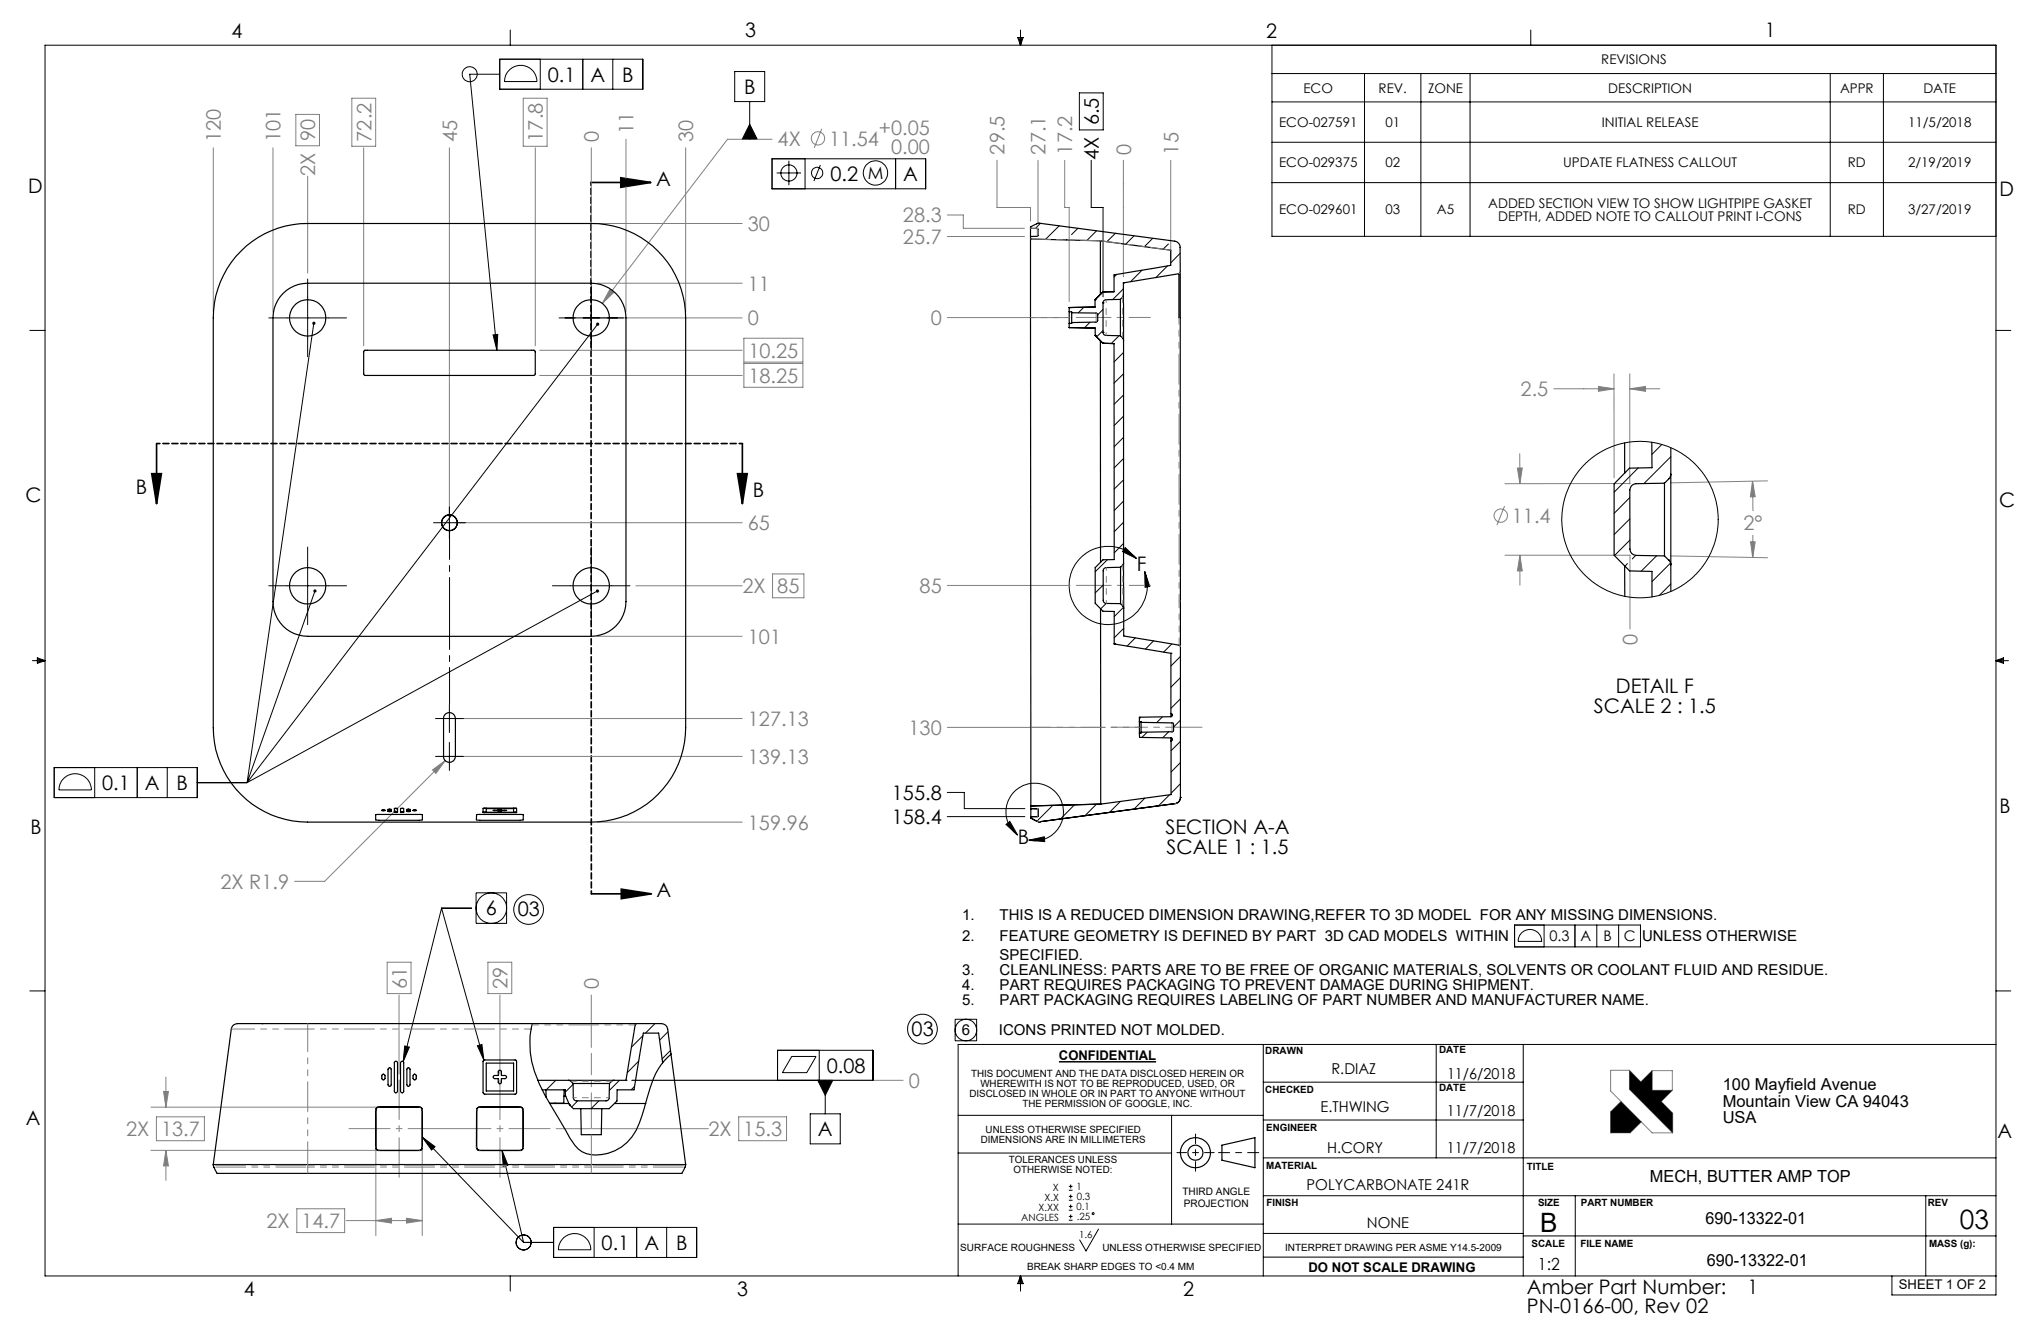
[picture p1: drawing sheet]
<svg xmlns="http://www.w3.org/2000/svg" width="432mm" height="279mm" viewBox="0 0 432 279" stroke-linecap="round" stroke-linejoin="round" font-family="sans-serif">
<g fill="none" stroke="#000" stroke-width=".25">
<path d="M258.5 242.2l7-1.6v6.4l-7-1.6z"/>
<circle cx="252.9" cy="243.8" r="1.59"/>
<circle cx="252.9" cy="243.8" r="3.2"/>
</g>
<path d="M257.8 243.8h8.5" fill="none" stroke="#000" stroke-width=".21" stroke-dasharray="15.2 1.3 1.3 1.3" stroke-dashoffset="12.9"/>
<path d="M252.9 239.9v7.8M249 243.8h7.9" fill="none" stroke="#000" stroke-width=".21" stroke-dasharray="15.2 1.3 1.3 1.3" stroke-dashoffset="13.2"/>
<g fill="none" stroke="#000" stroke-width=".21">
<path d="M105.7 15.7h-6.3l5.7 58.4M105.7 12.5h30.3v6.4h-30.3zM107.9 14.7a3.4 3.4 0 0 1 3.7-.6 3.4 3.4 0 0 1 2 3.2h-6.9l.1-.3a3.3 3.3 0 0 1 1.1-2.3zM107.9 6.3v3.3M114.3 12.5v6.4M123.3 12.5v6.4M129.6 12.5v6.4M155.4 15.1h6.4v6.4h-6.4zM215.3 7.9h1.2l-.6 1.7zM215.6 7.9l.3 1.7M215.9 6.3v3.3M216.2 7.9l-.3 1.7"/>
<path d="M228.4 19.6h5v7.9h-5zM269.1 9.6v40.4h153.2M269.1 15.6h153.2M288.7 15.6v34.4M300.6 15.6v34.4M311 15.6v34.4M323.9 6.3v3.3M387.2 15.6v34.4M398.5 15.6v34.4M158.6 21.5v8M158.6 26.3l1.6 3.2h-3.2zM163.3 33.6h32.5v6.3h-32.5z"/>
<path d="M164.3 36.6h5.2M166.9 34v5.2M170.3 33.6v6.3M173.6 34.9l-1.4 3.4M189.5 33.6v6.3M230.9 33.9v10h2.5v18.9M269.1 30.1h153.2M269.1 38.6h153.2M269.1 21.6h153.2M65.1 59v16.5M6.3 69.9h3.2M56.9 67.2h16.4"/>
<path d="M66.4 68.4l-14.1 97.1M104.3 70.8l1-.1-.2 3.4zM118.3 67.2h13.6M125.1 60.4v13.6M126.4 68.6l-74.1 96.9M422.3 69.9h3.1M65.1 115.7v16.4M91.7 110.6h6.8M95.1 107.2v6.7M125.1 115.7v16.4M238.1 115.8l2.4 2.3-3-1.4zM240.5 118.1a8.3 8.3 0 0 0-13.6 2.4 8.3 8.3 0 0 0 7.3 11.6 8.3 8.3 0 0 0 8-11.2"/>
<path d="M6.8 139.7h2.7M7.9 139.1l1.6 .6-1.6 .6zM7.9 139.4l1.6 .3M9.5 139.7l-1.6 .3M56.9 123.9h16.4M66.6 125l-14.3 40.5M116.9 123.9h16.4M126.4 125l-74.1 40.5M242.2 120.9l1 3.1-.9 .2zM422.3 139.7h2.6M422.3 139.7l1.6 .3M422.3 139.7l1.6-.6v1.2z"/>
<path d="M423.9 139.4l-1.6 .3M92.1 152h5.9M92.1 160h5.9M95.1 149v5.9M95.1 157v5.9M11.5 162.3h30.2v6.4h-30.2zM13.6 164.5a3.4 3.4 0 0 1 3.7-.6 3.4 3.4 0 0 1 2 3.2h-6.8v-.3a3.7 3.7 0 0 1 1.1-2.3zM20 162.3v6.4M29 162.3v6.4M35.4 162.3v6.4M41.7 165.5h10.6M200.4 167.6h3.6v3.4h12.8"/>
<path d="M200.4 172.7h16.4M212.8 174.4l.8-.7 1.7 2.9zM215.3 176.6a6.1 6.1 0 0 1 .4-10 6.1 6.1 0 0 1 9.2 4.1 6.1 6.1 0 0 1-7.2 7M217.7 177.7l3.2-.7 .1 1zM93.4 192.1h6.4M93.4 192.1l-8.1 32.4M93.4 192.1l9 32.1M100.7 188.8h6.5v6.5h-6.5zM320.4 195.7h26.7v4.6h-26.7zM321.9 197.3a2.52 2.52 0 0 1 2.8-.5 2.52 2.52 0 0 1 1.5 2.3h-5v-.2a2.39 2.39 0 0 1 .7-1.6zM326.7 195.7v4.6M333.2 195.7v4.6"/>
<path d="M337.8 195.7v4.6M342.4 195.7v4.6M6.3 209.6h3.2M202.1 215.6h4.5v4.5h-4.5zM422.3 209.6h3.1M85.6 221.2l1 .3-1.3 3zM101 221.2l1-.3 .4 3.3zM133.7 228.5h50.9v-6.4h-20.1v6.4M167.5 223.4h5.1l-1.9 3.5h-5.2zM171.4 235.6h6.4v6.3h-6.4zM173 228.5h3.2l-1.6 3.2zM173.3 222.1v6.4"/>
<path d="M174.6 228.5v7.1M202.7 235.9h64.6M247.9 235.9v23M267.3 236.9h55M267.3 228.9h55M267.3 220.9v49M303.8 220.9v24M322.3 220.9v49M422.3 220.9h-219.6v49M89.4 240.5l21.4 22.3M89.4 240.5l2.6 2-.7 .7zM106.2 243.3l4.6 19.5"/>
<path d="M106.2 243.3l1.3 3.2-1 .2zM117.1 259.6h30.3v6.4h-30.3zM125.7 259.6v6.4M134.7 259.6v6.4M141 259.6v6.4M202.7 243.9h45.2M202.7 258.9h64.6M226.1 251.7h.8M226.1 250.9h.8M226.1 253.9h.8M226.1 253h.8M226.1 256h.8"/>
<path d="M226.1 255.2h.8M226.1 258.1h.8M226.1 257.3h.8M226.5 250.5v.9M226.5 252.7v.8M226.5 254.8v.8M226.5 256.9v.8M232.4 260l-2.6 4.6-1.4-2.3M267.3 252.9h155M267.3 244.9h155M333.3 252.9v17M407.4 252.9v17"/>
<path d="M107.9 269.9v3.2M110.8 262.8h6.3M119.3 261.8a3.4 3.4 0 0 1 3.7-.6 3.4 3.4 0 0 1 2 3.1h-6.9a3.6 3.6 0 0 1 1.2-2.5zM215.9 269.9v3.2M215.9 269.9l.6 1.6h-1.2zM215.9 269.9l-.3 1.6M215.9 269.9l.3 1.6M267.3 260.9h55M267.3 265.9h55M322.3 261.4h100M400.3 269.9v4h22v-264.3h-412.8v260.3h412.8"/>
<circle cx="99.4" cy="15.7" r="1.59"/>
<circle cx="166.9" cy="36.6" r="1.72"/>
<circle cx="172.9" cy="36.6" r="1.2"/>
<circle cx="185.2" cy="36.6" r="2.57"/>
<circle cx="103.9" cy="192.1" r="3.2"/>
<circle cx="111.9" cy="192.4" r="3.1"/>
<circle cx="195.1" cy="217.7" r="3.1"/>
<circle cx="204.4" cy="217.9" r="2.27"/>
<circle cx="231.3" cy="256.7" r=".19"/>
<circle cx="110.8" cy="262.8" r="1.59"/>
</g>
<g fill="none" stroke="#808080" stroke-width=".21">
<path d="M45.1 31.3v34.7M57.7 31.3v34.7M62.6 24.2h5v6.6h-5zM65.1 37.3v20.4M74.4 20.8h5.1v10.1h-5.1zM76.9 31.3v41.8M95.1 31.3v78M110.7 20.8h5v10.1h-5zM113.2 31.3v41.8M125.1 31.3v27.9M132.4 29.5v36.5M145.1 31.3v34.7"/>
<path d="M163.3 29.5h-9.4l-26.5 34.7M173.8 27.2l-1.5 4.1M210.9 33.9v10h7.1v2.8M219.6 33.9v13.3M225.2 33.9v10h1v19.9M237.7 33.9v24.7M247.7 33.9v21M126.4 59.9h30.6M126.4 47.3h30.6M200.4 45.5h3.4v2.8h12.9M200.4 50h16.3M114.2 74.1h42.8"/>
<path d="M114.2 79.4h42.8M126.4 67.2h30.6M129 61.2l.8 .7-2.4 2.3zM157.4 71.5h12.5v5.1h-12.5zM157.4 76.9h12.5v5h-12.5zM200.4 67.2h26M341.5 79.1v22M344.8 79.1v23.3M321 99h1.1l-.5 3.3zM321.5 96l.1 6.3M328.7 82.2h12.8M338.2 81.7l3.3 .5-3.3 .6z"/>
<path d="M344.8 82.2l3.3-.5v1.1zM344.8 82.2h6.4M96.3 110.6h60.7M318.3 107l-1.6 4.1M318.4 117.4h26.5M321.6 117.4l.5 3.4h-1.1zM321.6 117.4v6.4M344.8 102.3h-26.4M344.8 117.4v15.6M353.4 117.6l20.5 .4M370.3 114.6h1l-.5 3.3zM370.8 101.8l.5 3.3h-1z"/>
<path d="M370.8 101.8l.1 6.3M370.8 113.1v4.8M373.9 101.7l-20.5 .4M126.4 134.6h30.6M134.5 123.9h22.5M163.4 121.4h6.7v5h-6.7zM200.4 123.8h26M96.3 152h60.7M96.3 160h60.7M200.4 153.8h33.4M91.5 162.8l2.7-1.9-2 2.7zM94.2 160.9l-25.5 25.5h-6.4"/>
<path d="M126.4 173.9h30.6M81.9 203.5h5.1v6.6h-5.1zM84.4 210.5v16.7M103.2 203.5h5.1v6.6h-5.1zM105.8 210.5v16.7M125.1 210.5v11M31.9 234.2h48.3M33.1 236.2h10.2v5.1h-10.2zM34.6 230.9h1l-.5 3.3zM35.1 227.8v6.4M79.5 236.1v25.2M89.3 236.1v25.2"/>
<path d="M117.7 238.7h32.2M133.7 228.5h57.4M156.3 236.2h10.1v5.1h-10.1zM342.9 233l-2.2 2.2v4.4h4.2l2.3-2.3M344.7 226.4h-4v4.4l8.8 8.8h4.4M344.7 226.4v4l9.2 9.2M344.7 226.4l2.4 2.4 2.4-2.4M349.5 226.4h4.3v4.2M349.5 226.4v4.2h4.3M353.8 230.6l-2.4 2.4 2.5 2.4v4.2M31.9 243.3h48.5M35.1 243.3l.5 3.3h-1z"/>
<path d="M35.1 243.3v6.4M62.8 255.7h10.1v5h-10.1zM73.3 258.2h16M79.5 258.2l3.3-.5v1zM86 257.7l3.3 .5-3.3 .5z"/>
<circle cx="173" cy="29.3" r="1.41"/>
<circle cx="317.5" cy="109.1" r="1.41"/>
</g>
<path d="M340.7 235.2v4.4h4.2l2.3-2.3-4.3-4.3zM344.7 226.4v4l9.2 9.2v-4.2l-2.5-2.4 2.4-2.4h-4.3v-4.2l-2.4 2.4z" fill-rule="evenodd" fill="#000"/>
<path d="M224 224.6h20.6" fill="none" stroke="#000" stroke-width=".32"/>
<path d="M125 38.6h12.7M131.3 37.6l6.4 1-6.4 1zM33.1 93.8v12.7M157.1 93.8v12.7M32.1 100.2h2l-1 6.3zM156 100.2h2.1l-1 6.3zM125.1 189.1h12.7M131.4 188.1l6.4 1-6.4 1z" fill="none" stroke="#000" stroke-width=".35"/>
<path d="M125 38.6l.1 150.5" fill="none" stroke="#000" stroke-width=".35" stroke-dasharray="1.3 .6" stroke-dashoffset=".7"/>
<path d="M157.1 93.8h-124" fill="none" stroke="#000" stroke-width=".35" stroke-dasharray="1.3 .6" stroke-dashoffset=".6"/>
<path d="M227.7 67.1h15.7M227.7 123.8h15.7M125.1 238.5v-15.7" fill="none" stroke="#808080" stroke-width=".21" stroke-dasharray="15.2 1.3 1.3 1.3" stroke-dashoffset="7.9"/>
<path d="M105.8 228.4v20.6M84.4 249v-20.6" fill="none" stroke="#808080" stroke-width=".21" stroke-dasharray="15.2 1.3 1.3 1.3" stroke-dashoffset="6.9"/>
<path d="M73.8 238.7h21.3M116.4 238.7h-21.2" fill="none" stroke="#808080" stroke-width=".21" stroke-dasharray="15.2 1.3 1.3 1.3" stroke-dashoffset="6.5"/>
<path d="M254.3 153.8h-19.2" fill="none" stroke="#808080" stroke-width=".21" stroke-dasharray="15.2 1.3 1.3 1.3" stroke-dashoffset="7.5"/>
<path d="M95.1 110.6v38.4" fill="none" stroke="#000" stroke-width=".21" stroke-dasharray="15.2 1.3 1.3 1.3" stroke-dashoffset="7.5"/>
<g fill="#000">
<path d="M131.3 37.6l6.4 1-6.4 1zM131.4 188.1l6.4 1-6.4 1z"/>
<path d="M156 100.2h2.1l-1 6.3zM32.1 100.2h2l-1 6.3z"/>
<path d="M217.7 177.7l3.2-.7 .1 1zM212.8 174.4l.8-.7 1.7 2.9zM238.1 115.8l2.4 2.3-3-1.4zM242.2 120.9l1 3.1-.9 .2z"/>
<path d="M85.6 221.2l1 .3-1.3 3zM101 221.2l1-.3 .4 3.3z"/>
</g>
<path d="M129 61.2l-1.6 3 2.4-2.3zM91.5 162.8l.7 .8 2-2.7zM79.5 258.2l3.3-.5v1zM86 257.7l3.3 .5-3.3 .5zM34.6 230.9h1l-.5 3.3zM35.1 243.3l.5 3.3h-1z" fill="#808080"/>
<path d="M126.2 68.3a.34 .34 0 0 0 0 .5 .34 .34 0 0 0 .5 0 .34 .34 0 0 0-.1-.5l-.2 .3 .2-.3zM66.2 68.1a.33 .33 0 0 0 0 .5 .33 .33 0 0 0 .5-.1 .33 .33 0 0 0-.2-.4l-.1 .3 .1-.3zM126.1 124.8a.34 .34 0 0 0 .3 .5 .34 .34 0 0 0 .3-.5l-.3 .2 .3-.2a.33 .33 0 0 0-.6 0zM66.4 124.8a.34 .34 0 0 0 0 .5 .34 .34 0 0 0 .5-.2 .34 .34 0 0 0-.2-.4l-.1 .3 .1-.3zM104.3 70.8l1-.1-.2 3.4zM158.6 26.3l1.6 3.2h-3.2zM106.2 243.3l1.3 3.2-1 .2zM89.4 240.5l2.6 2-.7 .7zM173 228.5l1.6 3.2 1.6-3.2z" fill="#000"/>
<path d="M370.3 114.6h1l-.5 3.3zM370.8 101.8l.5 3.3h-1zM321 99h1.1l-.5 3.3zM321.6 117.4l.5 3.4h-1.1zM344.8 82.2l3.3-.5v1.1zM338.2 81.7l3.3 .5-3.3 .6z" fill="#808080"/>
<g fill="none" stroke="#000" stroke-width=".25">
<path d="M51 53.1a19.8 19.8 0 0 1 14.1-5.8h60a20 20 0 0 1 20 19.9v86.7a20 20 0 0 1-20 20h-60a20 20 0 0 1-20-20v-86.7a19.8 19.8 0 0 1 5.9-14.1zM218 48.3l1.6 .1v1.5l-1.6 .1M218 48.3v-.3l1.4-.7 .5-.1 28.6 3.8a1.27 1.27 0 0 1 1.2 1.3v5.3l-.3 .3M218 50.6h.1M218 48.3h.1M218 50.6l.1 119.9M218 48.3v1.7M218 50.6l14.8 .3M218 50v.6M232.8 50.9l14.9 2v3.2l-12 2v3.6h-2.4M232.8 50.9h.1M232.8 50.9v11.4"/>
<path d="M237.7 59.8h.1M237.7 59.8v2.6M249.4 57.9v9.3h.3M249.4 57.9l-11.7 1.9M249.7 57.6v9.6M59.9 62.1a7.3 7.3 0 0 1 5.2-2.2h60a7.3 7.3 0 0 1 7.3 7.3v60a7.3 7.3 0 0 1-7.3 7.4h-60a7.3 7.3 0 0 1-7.4-7.4v-60a7.3 7.3 0 0 1 2.2-5.1zM77 74.2l36-.1 .2 .3v4.7l-.2 .3h-35.8l-.3-.3zM226.2 69.3l5.5 .1M226.2 65.1h.1M226.2 69.3h.1M226.2 65.9v2.5M226.2 65.9l.5 .1v.1"/>
<path d="M226.2 65.1v.8M226.2 68.4v.9M226.7 66.1l5.2 .1 .3 .3v1.3l-.2 .3-5.3 .1M226.7 66.1v2.1M226.7 68.2v.2h-.5M231.7 64.9l-5.5 .2M231.7 63.4h.1M231.7 63.4v1.5M231.7 70.9h.1M231.7 70.9l1.6 1.7M231.7 69.4v1.5M232.8 72.1v46.8"/>
<path d="M233.3 61.7l-1.6 1.7M233.3 61.7h.1M233.3 72.6h.1M233.3 72.6l2.4 .1v45.7h-2.3l-1.7 1.7v7.5l1.7 1.7h2.3v6.9M233.4 70.3a.6 .6 0 0 0 .6 .6l3 .1M233.4 64.1h.1M233.4 70.3h.1M233.4 64.1v6.2M237 63.3l-3.2 .1-.3 .3-.1 .4M237 71l.5 .5M237 63.3v7.7M237.5 71.5l.2 .5"/>
<path d="M237.5 71.4v.1M237.7 62.4l-.2 .5-.5 .4M237.7 62.4v9.6M237.7 72v47.1M249.7 67.2v69.5M343.7 93.7v6.3M349.5 93.6v5.3l-4.8 .1-3.2 3.3v15.1l3.3 3.4 4.7 .1v5.4M353.5 94.7v5.6M237.1 120l-3.1 .1-.4 .1-.2 .3v6.7l.6 .4 3.1 .1M237.1 120v7.7M237.7 119.1l-.2 .4-.4 .5M237.7 119.1v9.5"/>
<path d="M343.7 119.7v6.4M352.1 102.2l-6 .1a1.36 1.36 0 0 0-1.3 1.3v12.5a1.32 1.32 0 0 0 1.3 1.4l6 .1M352.1 102.2v15.4M352.1 117.6l1 .9M353.1 118.5l.4 .7v.3M353.1 118.4v.1M353.5 100.3a2.47 2.47 0 0 1-1.4 1.9M353.5 100.3v19.2M353.5 119.5v5.6M232.8 128.8l.1 41.3M235.7 136.1h.1M235.7 136.2h.1"/>
<path d="M235.7 136.2l12 2M237.1 127.7l.4 .5M237.5 128.2l.2 .4M237.5 128.1v.1M237.7 128.6v5.9l11.7 2 .3 .3v31.9M247.7 138.2h.1M247.7 138.2v12.7M94.1 151.2a1.27 1.27 0 0 1 1.4-.4 1.27 1.27 0 0 1 .8 1.2v8a1.25 1.25 0 0 1-1.2 1.3 1.25 1.25 0 0 1-1.3-1.3v-8zM241.1 155.1v.9l6.6 .1M241.1 152.6v2.5M241.1 152.6h.3v.2M241.4 152.8l6.5 .1"/>
<path d="M241.4 152.8v2.1M241.4 154.9v.1l-.3 .1M247.7 156.1a.34 .34 0 0 1 .3 .3 .34 .34 0 0 1-.2 .3M247.7 151.6l-6.6 .1v.9M247.7 150.9l.3 .2a.34 .34 0 0 1-.3 .5M247.7 156.1l.1 .6M247.7 150.9v.7M247.8 156.7v11.4l-14.9 2M247.9 154.8l-6.5 .1M247.9 152.9l.4 .3v1.2l-.4 .4M247.9 154.8h.1M247.9 152.9h.1"/>
<path d="M79.5 172.3h9.6h.3v1.1l-9.8 .1-.1-.1zM80.8 171.3l.7 .1-.6 .1zM80.9 171.3h.2M81.1 171.3h.2M82.1 171.5h.7M82.1 171.2h.7v.4h-.7zM83.4 171h.7v.8h-.7zM83.4 171.7h.7M84.7 171h.7v.8h-.7zM84.7 171.7h.7M86.1 171.2h.6v.4h-.6zM86.1 171.5h.6"/>
<path d="M87.4 171.4h.7zM87.5 171.3h.2M87.7 171.3h.2M100.9 172.3h9.6h.2v1.1l-9.7 .1-.2-.1zM102.2 171l6.9-.1 .2 .1v.9h-7.1zM102.2 171.7h7.1M102.9 170.9v.9M102.9 171h5.8M105.4 171.4h-1h1M105.4 171.4h.7M105.4 171.2h.7v.4h-.6zM106.1 171.4h1.1h-1.1"/>
<path d="M108.7 170.9v.9M218.1 173l1.3 .7M218.1 171l1.6 .1v1.5l-1.6 .1M218.1 173h.1M218.1 171h.1M218.1 171v1.7M218.1 170.5v.5M218.1 172.7v.3M219.4 173.7l.4 .1M219.8 173.8h.1M219.9 173.8h.1M232.9 170.1l-14.8 .4"/>
<path d="M249.7 168.7a1.27 1.27 0 0 1-1.1 1.3l-28.7 3.8M249.7 168.7h.1M55.5 216.5h.1M112.7 216.5h22M134.7 216.5l-.3 .2-2 11.8M134.7 216.5h5.2a1.33 1.33 0 0 1 1.4 1.2l.7 5.3M79.5 234.8a.66 .66 0 0 1 .7-.7h8.5a.66 .66 0 0 1 .7 .7M79.5 234.8v7.9M79.5 234.8a.6 .6 0 0 1 .7-.6h8.5a.6 .6 0 0 1 .6 .6M80.9 227.3h.5l.1 .8a.34 .34 0 0 1-.4 .3 .34 .34 0 0 1-.3-.3zM82.2 225.9l.3-.1 .3 .3v3.3a.34 .34 0 0 1-.4 .4 .34 .34 0 0 1-.3-.4v-3.2zM83.5 224.6a.35 .35 0 0 1 .3-.1 .35 .35 0 0 1 .3 .3v6a.34 .34 0 0 1-.3 .3 .34 .34 0 0 1-.4-.3z"/>
<path d="M84.9 224.5h.3l.2 .2v6.1a.34 .34 0 0 1-.3 .3 .34 .34 0 0 1-.4-.3v-6zM86.1 226a.35 .35 0 0 1 .4-.1 .35 .35 0 0 1 .2 .3v3.2a.34 .34 0 0 1-.3 .4 .34 .34 0 0 1-.3-.4zM87.5 227.3l.2-.1 .4 .2v.7a.34 .34 0 0 1-.4 .3 .34 .34 0 0 1-.3-.3zM89.3 234.8v7.9M101 234.3l.4-.2h8.6a.66 .66 0 0 1 .7 .7v7.9a.65 .65 0 0 1-.7 .6h-8.5a.66 .66 0 0 1-.7-.6v-8zM101 234.4l.4-.2h8.6a.66 .66 0 0 1 .7 .6v7.9l-.3 .5-.4 .1h-8.5a.6 .6 0 0 1-.6-.6v-8zM102.3 224.3l.1-.1 6.8 .1v7.1h-6.6l-.3-.1zM102.9 224.9h5.8v5.9h-5.8zM105.5 226.5a.34 .34 0 0 1 .4-.1 .34 .34 0 0 1 .2 .3v.8h.7a.34 .34 0 0 1 .4 .3 .34 .34 0 0 1-.4 .3h-.7v.8a.34 .34 0 0 1-.4 .3 .34 .34 0 0 1-.3-.3v-.8h-.7a.34 .34 0 0 1-.3-.3 .34 .34 0 0 1 .3-.3h.7zM113.8 228.5h6.5M114.7 230.5h4.9v1.2l.9 2M115.5 230.5v1.6"/>
<path d="M116.3 233.4h4.1M119.3 231.8h.4M119.3 230.5v2.8h-3M120.3 228.5l.4 .1 .5 .6M120.3 228.5h9.6M120.5 233.7h.1M121.2 229.2l.1 3a.66 .66 0 0 0 .7 .6h6.2a.66 .66 0 0 0 .7-.6v-3M121.2 229.2h7.7M122.9 234.5l.1 5.5h4.2l.1-5.5M129.9 228.5l-.4 .1-.6 .6M129.9 228.5h2.5M130 233.4h6.6"/>
<path d="M132.4 228.5h.1M140.2 224.8l-.9-6.3h-3.2l-2 12h-3.5l-.1 2.4-1.6 1.6h-7.6l-.8-.8M142 223a13.8 13.8 0 0 0-4.5 7.1l-.6 2.1a37.7 37.7 0 0 1-2.3 6.9 9.5 9.5 0 0 1-10.5 4.9 6.3 6.3 0 0 1-3.5-3.3l-2.3-4a42.9 42.9 0 0 1-5.8-12.1 17.8 17.8 0 0 1 .1-8.1h-60.8a2.8 2.8 0 0 0-2.7 .7l-4 29.1M142 223l3.1 23.3M45.1 246.3h100M45.1 246.3l.4 1.1a1.03 1.03 0 0 0 1.3 .8h96.9a.99 .99 0 0 0 1.1-1l.3-.9M79.5 242.7a.65 .65 0 0 0 .7 .6h8.5a.61 .61 0 0 0 .7-.6M79.5 242.7l.3 .5 .4 .1h8.5a.6 .6 0 0 0 .6-.6"/>
<circle cx="65.1" cy="67.2" r="3.8"/>
<circle cx="125.1" cy="67.2" r="3.8"/>
<circle cx="95.1" cy="110.6" r="1.67"/>
<circle cx="65.1" cy="123.9" r="3.8"/>
<circle cx="125.1" cy="123.9" r="3.9"/>
</g>
<g fill="none" stroke="#000" stroke-width=".21">
<path d="M220.1 47.2l-1.1 1.1M224.1 47.8l-2.9 2.8M225.7 50.6l-.1 .2M228 48.3l-1.3 1.3M232 48.8l-2.1 2.1M236 49.4l-1.8 1.7M236.2 58.1l-.5 .5M239.9 49.9l-1.7 1.7M241.6 57.1l-2.4 2.5M243.9 50.4l-1.8 1.8M247 56.2l-2.4 2.5M247.2 51.6l-1.1 1.1"/>
<path d="M249.7 53.6l-2 2M229.3 65l-1.2 1.1M230.6 68.2l-1.2 1.2M233.4 65.4l-1.2 1.2M233.4 69.9l-1.4 1.4M236.7 71l-1.6 1.6M237.7 61.1l-2.3 2.3M237.7 74.5l-2 2.1M237.7 79.1l-2 1.9M237.7 83.5l-2 2M237.7 88l-2 2M237.7 92.5l-2 2"/>
<path d="M237.7 97l-2 2M346.6 99l-5.1 5.1M351.6 94l-2.1 2.1M353.5 96.6l-5.7 5.7M234.3 118.4l-2.6 2.5M237.7 101.5l-2 2M237.7 106l-2 2M237.7 110.5l-2 2M237.7 114.9l-2 2M344.3 119.2l-.5 .6M344.8 105.2l-3.3 3.4M344.8 109.7l-3.3 3.4"/>
<path d="M344.8 114.2l-3.2 3.3M346.1 117.4l-.8 .8M350.5 117.5l-3.3 3.3M353.4 119.1l-3.9 3.9M233.4 123.8l-1.7 1.6M234 127.6l-1.1 1.2M237.7 128.4l-2 2M237.7 132.9l-2 2M240.2 134.9l-1.8 1.8M244.1 135.5l-1.8 1.8M247.9 136.2l-1.7 1.7M249.7 138.9l-2 2"/>
<path d="M353.5 123.5l-2.4 2.4M241.4 151.7l-.3 .3M242.7 154.9l-1.1 1.1M245.9 151.6l-1.2 1.2M247.3 154.8l-1.3 1.2M249.7 143.3l-2 2M249.7 147.8l-2 2M249.7 152.3l-1.4 1.5M249.7 156.8l-1.9 2M218.1 170.5h.1M222.7 170.4l-3.3 3.3M227.3 170.2l-3 3"/>
<path d="M232 170.1l-2.5 2.4M237 169.5l-2.3 2.3M242.2 168.8l-2.3 2.4M247.4 168.1l-2.3 2.4M249.7 161.3l-1.9 2M249.7 165.8l-1.9 2M136 219l-2.4 2.5M138.6 216.5l-2 2M141.3 218.2l-1.8 1.8M117.6 228.5l-2 2M121.2 229.3l-1.6 1.7M122.2 232.8l-1.3 1.3"/>
<path d="M126.7 232.8l-1.6 1.7M131.1 228.5l-2.2 2.1M134.2 229.8l-.7 .7M135.1 224.4l-2.4 2.5M141.9 222.2l-1.8 1.8"/>
<circle cx="347" cy="109.9" r="16.5"/>
</g>
<path d="M65.1 217.6h-16.1" fill="none" stroke="#808080" stroke-width=".21" stroke-dasharray="6.3 1.3 1.3 1.3 1.3 1.3" stroke-dashoffset="1.4"/>
<path d="M65.1 217.6v28.7" fill="none" stroke="#808080" stroke-width=".21" stroke-dasharray="6.3 1.3 1.3 1.3 1.3 1.3" stroke-dashoffset="1.5"/>
<g fill="none" stroke="#808080" stroke-width=".21" stroke-dasharray="6.3 1.3 1.3 1.3 1.3 1.3">
<path d="M218 48.3h1.5M219.5 48.3l.1 .2M219.5 48.3h.1M219.5 48.3v1.7M249.4 57.9h.1M249.4 57.9l.3-.4M231.9 68.1v-1.9M249.7 127.2h-.2M249.7 136.8l-.2-.4M248 154.8v-1.9M219.4 173.7h.1M219.5 171h.1"/>
<path d="M219.5 171v1.7M219.8 173.8h.1M248.6 170h.1M65.1 216.5v1.1M79.5 234.8h.1M80.2 234.1h.1M88.7 234.1h.1M89.3 234.8h.1M100.9 234.8h-.1M101.5 234.1h.1M110 234.1h.1M110.7 234.8h.1"/>
<path d="M125.1 240v4.2M65.1 246.5v-.2M65.1 246.5v.3M65.1 246.8v1.4M79.5 242.6h.1M80.2 243.3h.1M88.7 243.3h.1M89.3 242.6h.1M100.9 242.6h-.1M101.5 243.3h.1M110 243.3h.1M110.7 242.6h.1"/>
<path d="M125.1 246.5v-.2M125.1 244.2v2.1M125.1 246.5v.3M125.1 246.8v1.4"/>
</g>
<path d="M65.1 246.5h-19.9M145.1 246.5h-20" fill="none" stroke="#808080" stroke-width=".21" stroke-dasharray="6.3 1.3 1.3 1.3 1.3 1.3" stroke-dashoffset="-.5"/>
<path d="M249.5 127.2l-.1-60M249.5 136.4v-9.2M112.4 217.6h-47.3M125.1 246.5h-60M125.1 246.8h-60" fill="none" stroke="#808080" stroke-width=".21" stroke-dasharray="6.3 1.3 1.3 1.3 1.3 1.3" stroke-dashoffset="4.9"/>
<path d="M65.1 246.8h-19.8M145 246.8h-19.9" fill="none" stroke="#808080" stroke-width=".21" stroke-dasharray="6.3 1.3 1.3 1.3 1.3 1.3" stroke-dashoffset="-.4"/>
<path d="M134.4 216.8h-21.8" fill="none" stroke="#808080" stroke-width=".21" stroke-dasharray="6.3 1.3 1.3 1.3 1.3 1.3" stroke-dashoffset="5"/>
<path d="M237.5 71.4v-8.6M237.5 128.1v-8.6M129.4 228.7h-8.6" fill="none" stroke="#808080" stroke-width=".21" stroke-dasharray="6.3 1.3 1.3 1.3 1.3 1.3" stroke-dashoffset="5.2"/>
<path d="M234 63.4v7.5M234.1 120v7.6M121.3 232.2h7.6" fill="none" stroke="#808080" stroke-width=".21" stroke-dasharray="6.3 1.3 1.3 1.3 1.3 1.3" stroke-dashoffset="5.7"/>
<path d="M247.7 52.9l-14.9-2" fill="none" stroke="#808080" stroke-width=".21" stroke-dasharray="6.3 1.3 1.3 1.3 1.3 1.3" stroke-dashoffset="2"/>
<path d="M232.8 50.9l-14.8-.4M232.9 153.8h-14.8" fill="none" stroke="#808080" stroke-width=".21" stroke-dasharray="6.3 1.3 1.3 1.3 1.3 1.3" stroke-dashoffset="2.1"/>
<path d="M226.2 67.2h-8.2M241.1 153.8h-8.2" fill="none" stroke="#808080" stroke-width=".21" stroke-dasharray="6.3 1.3 1.3 1.3 1.3 1.3" stroke-dashoffset="5.4"/>
<g font-size="5.6">
<text x="325.9" y="260.6">B</text>
<text x="414.6" y="260">03</text>
</g>
<g font-size="4.2">
<text x="49" y="8.1">4</text>
<text x="157.6" y="7.8">3</text>
<text x="267.9" y="8.1">2</text>
<text x="373.5" y="7.7">1</text>
<text x="115.9" y="17.3">0.1</text>
<text x="124.9" y="17.3">A</text>
<text x="131.6" y="17.3">B</text>
<text x="157.4" y="19.9">B</text>
<text x="232.5" y="26.5" transform="rotate(-90 232.5 26.5)">6.5</text>
<text x="232.5" y="33.9" transform="rotate(-90 232.5 33.9)">4X</text>
<text x="6" y="40.7">D</text>
<text x="138.8" y="39.3">A</text>
<text x="175.7" y="38.3">0.2</text>
<text x="191.1" y="38.3">A</text>
<text x="423" y="41.5">D</text>
<text x="5.4" y="106.2">C</text>
<text x="28.7" y="104.4">B</text>
<text x="159.3" y="105">B</text>
<text x="422.9" y="107.2">C</text>
<text x="240.5" y="120.7">F</text>
<text x="341.9" y="146.6">DETAIL F</text>
<text x="337.2" y="150.8">SCALE 2 : 1.5</text>
<text x="21.6" y="167.1">0.1</text>
<text x="30.7" y="167.1">A</text>
<text x="37.4" y="167.1">B</text>
<text x="188.7" y="169.2">155.8</text>
<text x="423" y="172.1">B</text>
<text x="6.5" y="176.3">B</text>
<text x="188.7" y="174.3">158.4</text>
<text x="215.3" y="178.5">B</text>
<text x="246.6" y="176.4">SECTION A-A</text>
<text x="246.8" y="180.6">SCALE 1 : 1.5</text>
<text x="138.9" y="189.7">A</text>
<text x="102.8" y="193.6">6</text>
<text x="109.5" y="193.8">03</text>
<text x="192.9" y="219.1">03</text>
<text x="174.9" y="226.9">0.08</text>
<text x="5.5" y="238">A</text>
<text x="173" y="240.4">A</text>
<text x="422.6" y="240.8">A</text>
<text x="127.3" y="264.4">0.1</text>
<text x="136.3" y="264.4">A</text>
<text x="143" y="264.4">B</text>
<text x="51.6" y="274.1">4</text>
<text x="155.9" y="274.2">3</text>
<text x="250.3" y="274.2">2</text>
<text x="323" y="273.6">Amber Part Number:</text>
<text x="369.8" y="273.8">1</text>
<text x="323" y="277.8">PN-0166-00, Rev 02</text>
</g>
<g font-size="4.2" fill="#808080">
<text x="66.7" y="29.9" transform="rotate(-90 66.7 29.9)">90</text>
<text x="78.6" y="30" transform="rotate(-90 78.6 30)">72.2</text>
<text x="114.8" y="30" transform="rotate(-90 114.8 30)">17.8</text>
<text x="134" y="28.3" transform="rotate(-90 134 28.3)">11</text>
<text x="186" y="28.5">+0.05</text>
<text x="46.7" y="30.1" transform="rotate(-90 46.7 30.1)">120</text>
<text x="59.4" y="30.1" transform="rotate(-90 59.4 30.1)">101</text>
<text x="96.7" y="30.1" transform="rotate(-90 96.7 30.1)">45</text>
<text x="126.7" y="30.1" transform="rotate(-90 126.7 30.1)">0</text>
<text x="146.7" y="30.1" transform="rotate(-90 146.7 30.1)">30</text>
<text x="164.5" y="30.8">4X</text>
<text x="175.4" y="30.8">11.54</text>
<text x="188.5" y="32.6">0.00</text>
<text x="212.5" y="32.7" transform="rotate(-90 212.5 32.7)">29.5</text>
<text x="221.2" y="32.7" transform="rotate(-90 221.2 32.7)">27.1</text>
<text x="226.9" y="32.7" transform="rotate(-90 226.9 32.7)">17.2</text>
<text x="239.3" y="32.7" transform="rotate(-90 239.3 32.7)">0</text>
<text x="249.3" y="32.7" transform="rotate(-90 249.3 32.7)">15</text>
<text x="66.7" y="37.2" transform="rotate(-90 66.7 37.2)">2X</text>
<text x="191" y="47">28.3</text>
<text x="158.2" y="48.8">30</text>
<text x="191" y="51.6">25.7</text>
<text x="158.2" y="61.5">11</text>
<text x="158.2" y="68.8">0</text>
<text x="196.9" y="68.7">0</text>
<text x="158.3" y="75.7">10.25</text>
<text x="158.3" y="81">18.25</text>
<text x="321.7" y="83.8">2.5</text>
<text x="158.2" y="112.2">65</text>
<text x="319.9" y="110.6">11.4</text>
<text x="368.9" y="112.2">2°</text>
<text x="157.1" y="125.5">2X</text>
<text x="164.4" y="125.5">85</text>
<text x="194.6" y="125.4">85</text>
<text x="158.2" y="136.2">101</text>
<text x="346.4" y="136.5" transform="rotate(-90 346.4 136.5)">0</text>
<text x="158.2" y="153.6">127.13</text>
<text x="192.2" y="155.4">130</text>
<text x="158.2" y="161.6">139.13</text>
<text x="158.2" y="175.5">159.96</text>
<text x="46.6" y="188">2X R1.9</text>
<text x="86" y="209.2" transform="rotate(-90 86 209.2)">61</text>
<text x="107.4" y="209.2" transform="rotate(-90 107.4 209.2)">29</text>
<text x="126.7" y="209.3" transform="rotate(-90 126.7 209.3)">0</text>
<text x="192.3" y="230.1">0</text>
<text x="26.7" y="240.3">2X</text>
<text x="34.1" y="240.3">13.7</text>
<text x="149.9" y="240.3">2X</text>
<text x="157.3" y="240.3">15.3</text>
<text x="56.4" y="259.8">2X</text>
<text x="63.8" y="259.8">14.7</text>
</g>
<text font-size="3.6" x="183.6" y="37.8">M</text>
<g font-size="3.5">
<text x="364.5" y="230.5">100 Mayfield Avenue</text>
<text x="364.5" y="234.1">Mountain View CA 94043</text>
<text x="364.5" y="237.6">USA</text>
<text x="349" y="250">MECH, BUTTER AMP TOP</text>
<text x="360.8" y="258.9">690-13322-01</text>
<text x="325.4" y="268.7">1:2</text>
<text x="361.1" y="267.8">690-13322-01</text>
</g>
<g font-size="3.2">
<text x="203.5" y="194.6">1.</text>
<text x="211.5" y="194.6">THIS IS A REDUCED DIMENSION DRAWING,REFER TO 3D MODEL FOR ANY MISSING DIMENSIONS.</text>
<text x="203.5" y="199.1">2.</text>
<text x="211.5" y="203">SPECIFIED.</text>
<text x="211.5" y="199.1">FEATURE GEOMETRY IS DEFINED BY PART 3D CAD MODELS WITHIN</text>
<text x="347.4" y="199.1">UNLESS OTHERWISE</text>
<text x="203.5" y="206.2">3.</text>
<text x="203.5" y="209.4">4.</text>
<text x="211.5" y="206.2">CLEANLINESS: PARTS ARE TO BE FREE OF ORGANIC MATERIALS, SOLVENTS OR COOLANT FLUID AND RESIDUE.</text>
<text x="211.5" y="209.4">PART REQUIRES PACKAGING TO PREVENT DAMAGE DURING SHIPMENT.</text>
<text x="203.5" y="212.6">5.</text>
<text x="211.5" y="212.6">PART PACKAGING REQUIRES LABELING OF PART NUMBER AND MANUFACTURER NAME.</text>
<text x="203.5" y="218.8">6</text>
<text x="211.3" y="218.9">ICONS PRINTED NOT MOLDED.</text>
<text x="281.7" y="227.1">R.DIAZ</text>
<text x="306.1" y="228.2">11/6/2018</text>
<text x="279.4" y="235.2">E.THWING</text>
<text x="306.1" y="236.1">11/7/2018</text>
<text x="280.8" y="244">H.CORY</text>
<text x="306.1" y="243.9">11/7/2018</text>
<text x="276.4" y="251.6">POLYCARBONATE 241R</text>
<text x="289.2" y="259.8">NONE</text>
</g>
<g font-size="3.1">
<text x="327.8" y="199.1">0.3</text>
<text x="334.4" y="199.1">A</text>
<text x="339.3" y="199.1">B</text>
<text x="343.5" y="199.1">C</text>
</g>
<g font-size="2.8">
<text x="338.8" y="13.6">REVISIONS</text>
<text x="275.8" y="19.6">ECO</text>
<text x="291.7" y="19.6">REV.</text>
<text x="302.1" y="19.6">ZONE</text>
<text x="340.3" y="19.6">DESCRIPTION</text>
<text x="389.3" y="19.6">APPR</text>
<text x="406.9" y="19.6">DATE</text>
<text x="270.6" y="26.9">ECO-027591</text>
<text x="293.1" y="26.9">01</text>
<text x="338.9" y="26.9">INITIAL RELEASE</text>
<text x="403.7" y="26.9">11/5/2018</text>
<text x="270.6" y="35.4">ECO-029375</text>
<text x="293.1" y="35.4">02</text>
<text x="330.7" y="35.4">UPDATE FLATNESS CALLOUT</text>
<text x="390.9" y="35.4">RD</text>
<text x="403.7" y="35.4">2/19/2019</text>
<text x="270.6" y="45.3">ECO-029601</text>
<text x="293.1" y="45.3">03</text>
<text x="304" y="45.3">A5</text>
<text x="314.8" y="43.9">ADDED SECTION VIEW TO SHOW LIGHTPIPE GASKET</text>
<text x="317" y="46.8">DEPTH, ADDED NOTE TO CALLOUT PRINT I-CONS</text>
<text x="390.9" y="45.3">RD</text>
<text x="403.7" y="45.3">3/27/2019</text>
<text x="224" y="224.3">CONFIDENTIAL</text>
<text x="276.8" y="269">DO NOT SCALE DRAWING</text>
<text x="401.7" y="272.7">SHEET 1 OF 2</text>
</g>
<g font-size="2.2">
<text x="250.1" y="252.7">THIRD ANGLE</text>
<text x="250.4" y="255.3">PROJECTION</text>
</g>
<g font-size="2.1">
<text x="205.4" y="227.9">THIS DOCUMENT AND THE DATA DISCLOSED HEREIN OR</text>
<text x="267.7" y="223">DRAWN</text>
<text x="304.5" y="222.8">DATE</text>
<text x="205.1" y="232.1">DISCLOSED IN WHOLE OR IN PART TO ANYONE WITHOUT</text>
<text x="207.4" y="230">WHEREWITH IS NOT TO BE REPRODUCED, USED, OR</text>
<text x="267.7" y="231.1">CHECKED</text>
<text x="304.5" y="230.8">DATE</text>
<text x="208.5" y="239.6">UNLESS OTHERWISE SPECIFIED</text>
<text x="216.3" y="234.2">THE PERMISSION OF GOOGLE, INC.</text>
<text x="267.9" y="239.2">ENGINEER</text>
<text x="207.5" y="241.7">DIMENSIONS ARE IN MILLIMETERS</text>
<text x="213.4" y="246">TOLERANCES UNLESS</text>
<text x="214.4" y="248.1">OTHERWISE NOTED:</text>
<text x="222.8" y="251.8">X</text>
<text x="227.8" y="251.7">1</text>
<text x="267.9" y="247.1">MATERIAL</text>
<text x="323" y="247.4">TITLE</text>
<text x="219.7" y="256">X.XX</text>
<text x="221" y="253.9">X.X</text>
<text x="227.8" y="256">0.1</text>
<text x="227.8" y="253.8">0.3</text>
<text x="267.9" y="255.1">FINISH</text>
<text x="325.4" y="255">SIZE</text>
<text x="334.4" y="255">PART NUMBER</text>
<text x="407.9" y="255">REV</text>
<text x="216.1" y="258.2">ANGLES</text>
<text x="227.8" y="258.1">.25</text>
<text x="228.3" y="261.8">1.6</text>
<text x="324" y="263.7">SCALE</text>
<text x="334.4" y="263.7">FILE NAME</text>
<text x="408.1" y="263.7">MASS (g):</text>
<text x="203.2" y="264.5">SURFACE ROUGHNESS</text>
<text x="217.3" y="268.6">BREAK SHARP EDGES TO &lt;0.4 MM</text>
<text x="233.2" y="264.5">UNLESS OTHERWISE SPECIFIED</text>
<text x="271.9" y="264.5">INTERPRET DRAWING PER ASME Y14.5-2009</text>
</g>
</svg>
